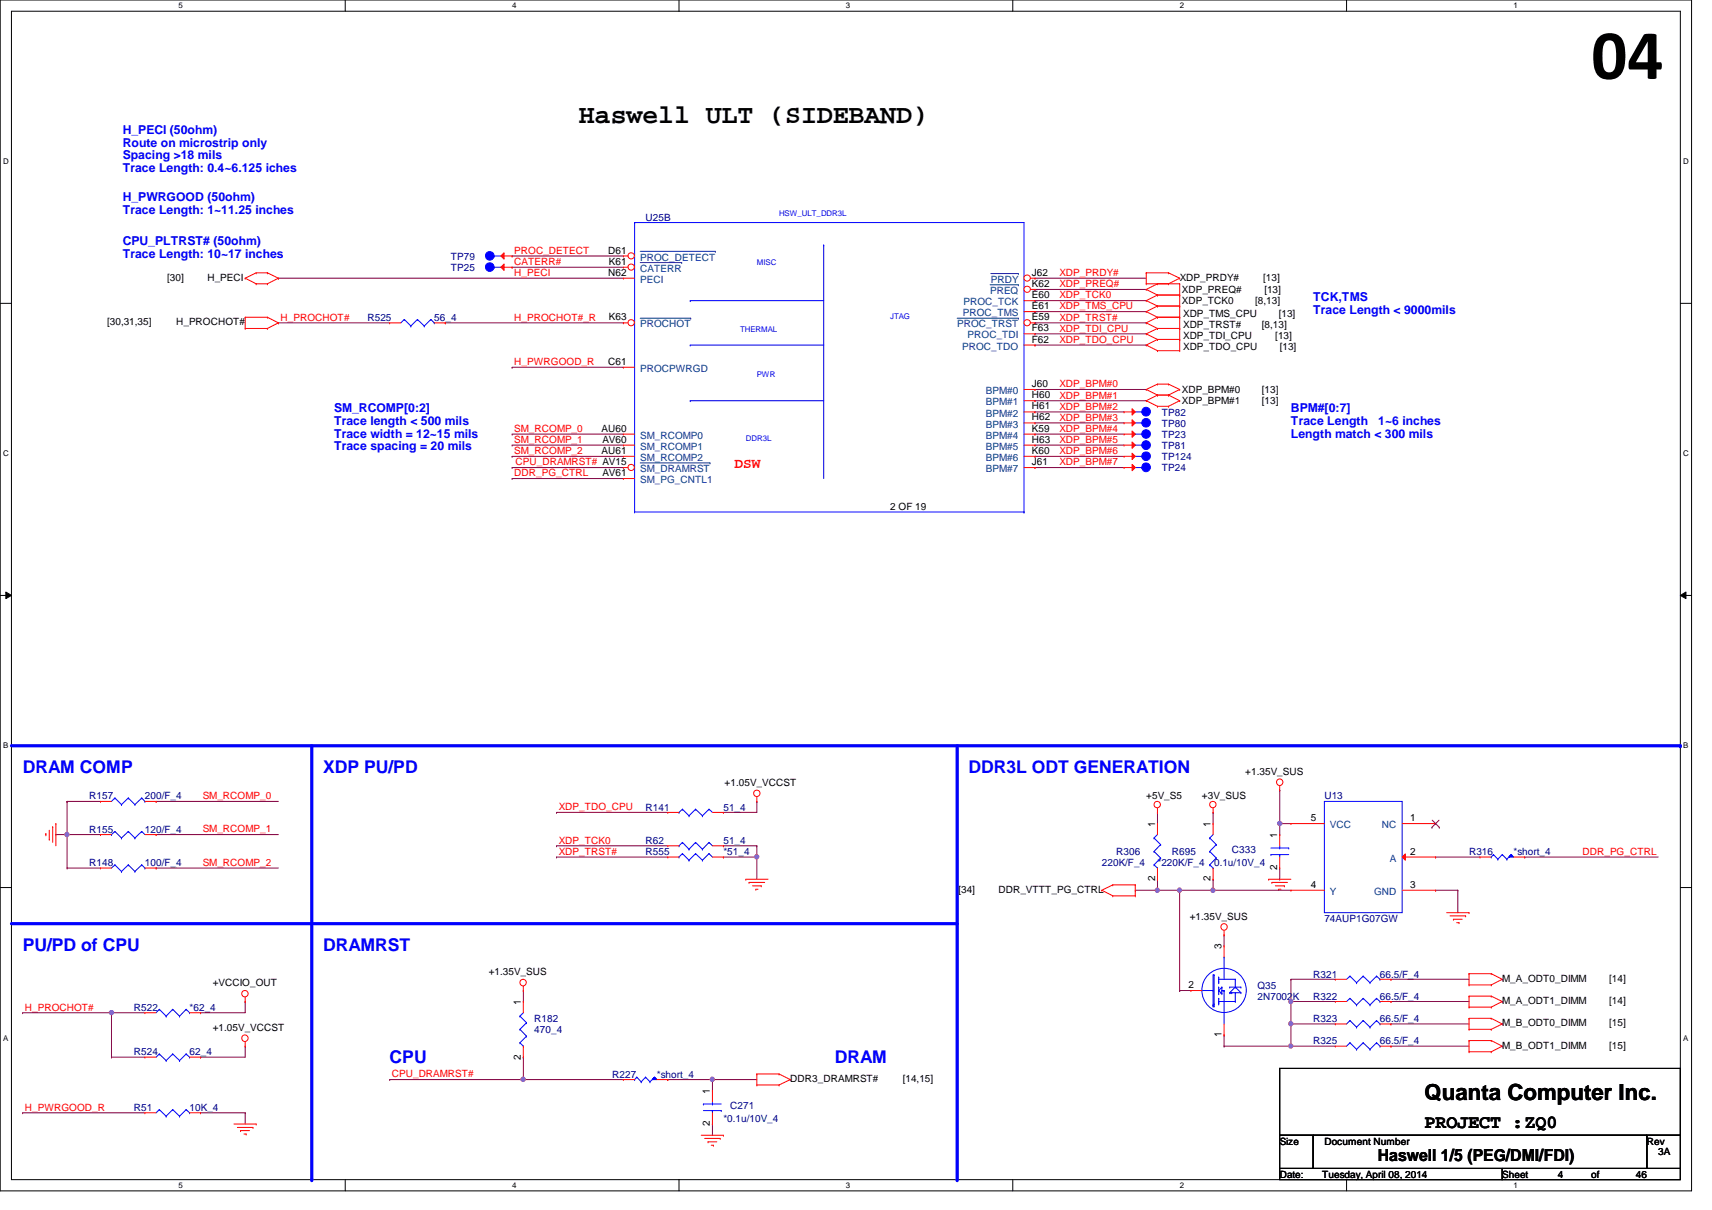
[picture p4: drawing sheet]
<svg xmlns="http://www.w3.org/2000/svg" width="297mm" height="210mm" viewBox="0 0 297 210" stroke-linecap="round" stroke-linejoin="round" font-family="sans-serif">
<path d="M0 0h293.5v206.6h-293.5zM2 1.9h289.5v202.7h-289.5z" fill="none" stroke="#000" stroke-width=".17"/>
<g fill="#fff">
<path d="M30.9 .2h.8v1.5h-.8z"/>
<path d="M30.9 204.9h.8v1.5h-.8z"/>
</g>
<path d="M59.9 0v1.9M59.9 204.6v2" fill="none" stroke="#000" stroke-width=".17"/>
<g fill="#fff">
<path d="M88.9 .2h.7v1.5h-.7z"/>
<path d="M88.9 204.9h.7v1.5h-.7z"/>
</g>
<path d="M117.8 0v1.9M117.8 204.6v2" fill="none" stroke="#000" stroke-width=".17"/>
<g fill="#fff">
<path d="M146.8 .2h.7v1.5h-.7z"/>
<path d="M146.8 204.9h.7v1.5h-.7z"/>
</g>
<path d="M175.7 0v1.9M175.7 204.6v2" fill="none" stroke="#000" stroke-width=".17"/>
<g fill="#fff">
<path d="M204.7 .2h.7v1.5h-.7z"/>
<path d="M204.7 204.9h.7v1.5h-.7z"/>
</g>
<path d="M233.6 0v1.9M233.6 204.6v2" fill="none" stroke="#000" stroke-width=".17"/>
<g fill="#fff">
<path d="M262.6 .2h.8v1.5h-.8z"/>
<path d="M262.6 204.9h.8v1.5h-.8z"/>
<path d="M.5 27.3h1v1.5h-1z"/>
<path d="M292.1 27.3h.9v1.5h-.9z"/>
<path d="M.5 77.9h1v1.6h-1z"/>
<path d="M292.1 77.9h.9v1.6h-.9z"/>
</g>
<path d="M0 52.6h2M291.5 52.6h2" fill="none" stroke="#000" stroke-width=".17"/>
<g fill="#fff">
<path d="M.5 128.6h.9v1.5h-.9z"/>
<path d="M292.1 128.6h.8v1.5h-.8z"/>
</g>
<path d="M0 103.3h2M1 102.7l1 .6-1 .5zM291.5 103.3l1-.6v1.1zM291.5 103.3h2" fill="none" stroke="#000" stroke-width=".17"/>
<path d="M1 102.7l1 .6-1 .5zM291.5 103.3l1-.6v1.1z" fill="#000"/>
<g fill="#fff">
<path d="M.5 179.3h.9v1.5h-.9z"/>
<path d="M292.1 179.3h.8v1.5h-.8z"/>
</g>
<path d="M0 154h2M291.5 154h2" fill="none" stroke="#000" stroke-width=".17"/>
<path d="M54.1 129.4v75.2" fill="none" stroke="#00f" stroke-width=".55"/>
<circle cx="54.1" cy="204.6" r=".28" fill="#00f"/>
<path d="M2 160.2h164.1" fill="none" stroke="#00f" stroke-width=".55"/>
<circle cx="166.1" cy="160.2" r=".28" fill="#00f"/>
<path d="M166.1 129.4v75.2" fill="none" stroke="#00f" stroke-width=".55"/>
<circle cx="166.1" cy="204.6" r=".28" fill="#00f"/>
<path d="M2 129.4h289.5" fill="none" stroke="#00f" stroke-width=".55"/>
<circle cx="291.5" cy="129.4" r=".28" fill="#00f"/>
<g fill="none" stroke="#800040" stroke-width=".17">
<path d="M222 137.1h.1M222 137.1v5.8M200.8 152.5h.1M200.8 152.5v1.9h3.9M204.7 154.4h.1M222 142.9h.1M222 142.9h2M249.1 154.4h.1M249.1 154.4h3.8M252.9 154.4h.1M252.9 154.4v3.9M19.3 175.7h.1"/>
<path d="M19.3 175.7h5.8M34.8 175.7h.1M42.5 173.7h.1M42.5 173.7v2h-7.7"/>
</g>
<circle cx="200.8" cy="154.4" r=".38" fill="#f0f"/>
<circle cx="200.8" cy="154.4" r=".38" fill="none" stroke="#f0f" stroke-width=".17"/>
<path d="M200.8 140.9h.1M200.8 140.9v2M222 152.5h.1M222 144.8h.1M222 142.9v1.9M222 150.6v1.9" fill="none" stroke="#800040" stroke-width=".17"/>
<circle cx="222" cy="142.8" r=".37" fill="#f0f"/>
<circle cx="222" cy="142.8" r=".37" fill="none" stroke="#f0f" stroke-width=".17"/>
<g fill="none" stroke="#800040" stroke-width=".17">
<path d="M11.6 139h.1M11.6 139h5.8M9.7 144.8h.1M9.7 144.8h7.7M11.6 144.8h.1M11.6 144.8v5.8M249.1 148.7h.1M249.1 148.7h7.7M264.5 148.7h.1M264.5 148.7h23.2M204.7 171.8h.1M204.7 171.8h1.9"/>
<path d="M212.4 162.2h.1M212.4 179.5h.1M212.4 162.2v1.9M212.4 179.5v2M224 177.6h.1M224 177.6h7.7M224 177.6v3.9M241.3 177.6h.1M241.3 177.6h13.6M241.3 181.5h.1M241.3 181.5h13.6"/>
</g>
<circle cx="11.6" cy="144.8" r=".38" fill="#f0f"/>
<circle cx="11.6" cy="144.8" r=".38" fill="none" stroke="#f0f" stroke-width=".17"/>
<g fill="none" stroke="#800040" stroke-width=".17">
<path d="M11.6 139h.1M11.6 139v5.8M27.1 139h.1M27.1 139h21.2M11.6 150.6h.1M11.6 150.6h5.8M27.1 150.6h.1M27.1 144.8h.1M27.1 150.6h21.2M27.1 144.8h21.2M19.3 175.7h.1M19.3 175.7v7.7"/>
<path d="M3.9 193h.1M3.9 193h21.2M19.3 183.4h.1M19.3 183.4h5.8M34.8 193h.1M34.8 193h7.7M42.5 193h.1M42.5 193v2"/>
</g>
<circle cx="19.4" cy="175.7" r=".37" fill="#f0f"/>
<circle cx="19.4" cy="175.7" r=".37" fill="none" stroke="#f0f" stroke-width=".17"/>
<g fill="none" stroke="#800040" stroke-width=".17">
<path d="M131.3 139h.1M131.3 139v1.9h-5.8M96.6 140.9h.1M96.6 140.9h19.3M125.5 140.9h.1M125.5 148.7h.1M125.5 148.7h5.8M131.3 148.7h.1M131.3 148.7v3.8M3.9 175.7h.1M3.9 175.7h15.4M90.8 171.8h.1"/>
<path d="M90.8 171.8v1.9M34.8 183.4h.1M42.5 181.5h.1M42.5 181.5v1.9h-7.7M90.8 183.4h.1M90.8 183.4v3.9M115.9 187.3h.1M115.9 187.3h7.7"/>
</g>
<circle cx="131.3" cy="148.6" r=".38" fill="#f0f"/>
<circle cx="131.3" cy="148.6" r=".38" fill="none" stroke="#f0f" stroke-width=".17"/>
<g fill="none" stroke="#800040" stroke-width=".17">
<path d="M48.3 48.3h.1M48.3 56h.1M48.3 48.3h59.9M48.3 56h19.3M77.3 56h.1M77.3 56h30.9M88.9 46.4h.1M88.9 44.4h.1M88.9 46.4h19.3M88.9 44.4h19.3M179.6 54.1h.1M179.6 52.2h.1"/>
<path d="M179.6 56h.1M179.6 57.9h.1M179.6 59.9h.1M179.6 50.2h.1M179.6 48.3h.1M179.6 48.3h19.3M179.6 54.1h19.3M179.6 52.2h19.3M179.6 56h19.3M179.6 57.9h19.3M179.6 59.9h19.3M179.6 50.2h19.3"/>
<path d="M88.9 63.7h.1M88.9 75.3h.1M88.9 79.2h.1M88.9 77.2h.1M88.9 63.7h19.3M88.9 75.3h19.3M88.9 77.2h19.3M88.9 79.2h19.3M179.6 67.6h.1M179.6 69.5h.1M179.6 71.5h.1M179.6 73.4h.1"/>
<path d="M179.6 75.3h.1M179.6 77.2h.1M179.6 79.2h.1M179.6 67.6h19.3M179.6 69.5h19.3M179.6 71.5h15.4M179.6 73.4h15.4M179.6 75.3h15.4M179.6 77.2h15.4M179.6 79.2h15.4M88.9 81.1h.1M88.9 83h.1"/>
<path d="M88.9 81.1h19.3M88.9 83h19.3M179.6 81.1h.1M179.6 81.1h15.4M96.6 148.7h.1M96.6 146.7h.1M96.6 148.7h19.3M96.6 146.7h19.3M125.5 146.7h.1M125.5 146.7h5.8M131.3 146.7h.1M131.3 146.7v2"/>
<path d="M123.6 187.3h.1M123.6 187.3v1.9"/>
</g>
<circle cx="123.6" cy="187.2" r=".38" fill="#f0f"/>
<circle cx="123.6" cy="187.2" r=".38" fill="none" stroke="#f0f" stroke-width=".17"/>
<path d="M67.6 187.3h.1M67.6 187.3h23.2M123.6 187.3h.1M123.6 195h.1M123.6 187.3h7.7M123.6 195v1.9" fill="none" stroke="#800040" stroke-width=".17"/>
<circle cx="90.8" cy="187.2" r=".38" fill="#f0f"/>
<circle cx="90.8" cy="187.2" r=".38" fill="none" stroke="#f0f" stroke-width=".17"/>
<path d="M197 154.4h.1M197 154.4h3.8M90.8 187.3h.1M90.8 187.3h17.4M212.4 181.5h.1M212.4 181.5h19.3M224 181.5h.1" fill="none" stroke="#800040" stroke-width=".17"/>
<circle cx="224" cy="181.5" r=".37" fill="#f0f"/>
<circle cx="224" cy="181.5" r=".37" fill="none" stroke="#f0f" stroke-width=".17"/>
<path d="M224 169.9h.1M224 173.7h.1M224 177.6h.1M224 169.9h7.7M224 173.7h7.7M224 169.9v7.7M241.3 169.9h.1M241.3 173.7h.1M241.3 169.9h13.6M241.3 173.7h13.6" fill="none" stroke="#800040" stroke-width=".17"/>
<circle cx="223.9" cy="173.7" r=".38" fill="#f0f"/>
<circle cx="223.9" cy="173.7" r=".38" fill="none" stroke="#f0f" stroke-width=".17"/>
<circle cx="223.9" cy="177.6" r=".38" fill="#f0f"/>
<circle cx="223.9" cy="177.6" r=".38" fill="none" stroke="#f0f" stroke-width=".17"/>
<path d="M204.7 154.4h.1M204.7 154.4h19.3M210.5 140.9h.1M210.5 154.4h.1M210.5 140.9v2" fill="none" stroke="#800040" stroke-width=".17"/>
<circle cx="210.4" cy="154.4" r=".38" fill="#f0f"/>
<circle cx="210.4" cy="154.4" r=".38" fill="none" stroke="#f0f" stroke-width=".17"/>
<path d="M204.7 154.4v17.4M204.7 171.8h.1" fill="none" stroke="#800040" stroke-width=".17"/>
<circle cx="204.6" cy="154.4" r=".38" fill="#f0f"/>
<circle cx="204.6" cy="154.4" r=".38" fill="none" stroke="#f0f" stroke-width=".17"/>
<path d="M210.5 152.5h.1M210.5 152.5v1.9" fill="none" stroke="#800040" stroke-width=".17"/>
<g fill="none" stroke="#f00" stroke-width=".17">
<path d="M42.5 57h.1M42.5 55h.1M42.5 48.3h.1M42.5 55h3.9M42.5 57h3.9M42.5 55v2M42.5 48.3l1.9 .9M44.4 47.3h.1M44.4 49.2h.1M44.4 47.3l-1.9 1M44.4 47.3h2M44.4 49.2h2"/>
<path d="M46.4 55h.1M46.4 57h.1M46.4 47.3h.1M46.4 49.2h.1M46.4 55l1.9 1M46.4 47.3l1.9 1M48.3 56h.1M48.3 48.3h.1M48.3 56l-1.9 1M48.3 48.3l-1.9 .9M198.9 49.2h.1M198.9 47.3h.1"/>
<path d="M198.9 52.2h.1M198.9 50.2h.1M198.9 54.1h.1M198.9 56h.1M198.9 57.9h.1M198.9 59.9h.1M198.9 47.3h3.8M198.9 49.2h5.8M198.9 47.3v1.9M198.9 52.2l1.9 .9M198.9 50.2l1.9 1M198.9 54.1l1.9 .9"/>
<path d="M198.9 56l1.9 1M198.9 57.9l1.9 1M198.9 59.9l1.9 .9M200.8 51.2h.1M200.8 53.1h.1M200.8 49.2h.1M200.8 55h.1M200.8 57h.1M200.8 58.9h.1M200.8 55h3.9M200.8 57h3.9M200.8 51.2l-1.9 1"/>
<path d="M200.8 51.2h3.9M200.8 53.1h3.9M200.8 49.2l-1.9 1M200.8 53.1l-1.9 1M200.8 55l-1.9 1M200.8 57l-1.9 .9M200.8 58.9h3.9M200.8 58.9l-1.9 1M202.7 47.3h.1M202.7 49.2h.1M202.7 47.3l2 1M204.7 48.3h.1"/>
<path d="M204.7 51.2h.1M204.7 53.1h.1M204.7 49.2h.1M204.7 55h.1M204.7 57h.1M204.7 58.9h.1M204.7 48.3l-2 .9M204.7 49.2v11.6M198.9 67.6h.1M198.9 69.5h.1M198.9 67.6l1.9 .9M198.9 69.5l1.9 1"/>
<path d="M200.8 66.6h.1M200.8 68.5h.1M200.8 70.5h.1M200.8 60.8h.1M200.8 66.6l-1.9 1M200.8 66.6h1.9M200.8 68.5h1.9M200.8 68.5l-1.9 1M200.8 70.5h1.9M200.8 60.8h3.9M202.7 66.6h.1M202.7 68.5h.1"/>
<path d="M202.7 70.5h.1M202.7 66.6l2 1M202.7 68.5l2 1M204.7 67.6h.1M204.7 69.5h.1M204.7 60.8h.1M204.7 67.6l-2 .9M204.7 69.5l-2 1M131.3 139h.1M131.3 138.2v.8M222 137.1h.1M222 136.3v.8"/>
<path d="M8 144.6h.1M8 144.6v.4M8.5 145.6h.1M8.5 144v1.6M9.1 143.4h.1M9.1 143.4v2.7M9.7 142.9h.1M9.7 142.9v3.8M129.4 152.5h.1M129.4 152.5h3.9M130 153.1h.1M130 153.1h2.7"/>
<path d="M130.6 153.7h1.5M131.1 154.3h.1M131.1 154.3h.4M132.1 153.7h.1M191.2 154.4h.1M191.2 154.4l1.9 1M193.1 153.5h.1M193.1 155.4h.1M193.1 153.5l-1.9 .9M193.1 153.5h3.9M193.1 155.4h3.9M197 153.5h.1"/>
<path d="M197 155.4h.1M197 153.5v1.9M200.8 140.9h.1M200.8 140.2v.7M210.5 140.9h.1M210.5 140.2v.7M220.1 152.5h.1M220.1 152.5h3.9M220.7 153.1h.1M220.7 153.1h2.7M221.3 153.7h1.5M221.9 154.3h.1"/>
<path d="M221.9 154.3h.3M222.8 153.7h.1M251 158.3h3.9M251.6 158.9h2.7M252.2 159.5h.1M252.2 159.5h1.5M254.3 158.9h.1M254.9 158.3h.1M42.5 173.7h.1M42.5 173v.7M90.8 171.8h.1M90.8 171.1v.7"/>
<path d="M212.4 162.2h.1M212.4 161.4v.8M252.7 160.1h.4M253.1 160.1h.1M254.9 178.6h.1M254.9 176.7h.1M254.9 170.9h.1M254.9 168.9h.1M254.9 174.7h.1M254.9 172.8h.1M254.9 176.7h3.8M254.9 178.6h3.8"/>
<path d="M254.9 168.9v2M254.9 172.8v1.9M254.9 176.7v1.9M254.9 168.9h3.8M254.9 170.9h3.8M254.9 172.8h3.8M254.9 174.7h3.8M258.7 176.7h.1M258.7 178.6h.1M258.7 168.9h.1M258.7 170.9h.1M258.7 172.8h.1"/>
<path d="M258.7 174.7h.1M258.7 176.7l1.9 .9M258.7 168.9l1.9 1M258.7 172.8l1.9 .9M260.6 177.6h.1M260.6 169.9h.1M260.6 173.7h.1M260.6 177.6l-1.9 1M260.6 169.9l-1.9 1M260.6 173.7l-1.9 1M40.6 195h3.8M41.2 195.6h2.7"/>
<path d="M41.7 196.1h.1M41.7 196.1h1.6M42.3 196.7h.4M42.5 181.5h.1M42.5 180.7v.8M42.7 196.7h.1M43.9 195.6h.1M44.4 195h.1M121.7 196.9h3.8M122.3 197.5h2.7M122.8 198.1h.1M122.8 198.1h1.6"/>
<path d="M123.4 198.7h.4M123.8 198.7h.1M125 197.5h.1M125.5 196.9h.1M131.3 188.2h.1M131.3 186.3h.1M131.3 186.3h3.9M131.3 188.2h3.9M131.3 186.3v1.9M135.2 186.3h.1M135.2 188.2h.1M135.2 186.3l1.9 1"/>
<path d="M137.1 187.3h.1M137.1 187.3l-1.9 .9M231.7 181.5h.1M231.7 181.5h1.9M239.4 181.5h1.9M241.3 181.5h.1M254.9 182.5h.1M254.9 180.5h.1M254.9 180.5v2M254.9 180.5h3.8M254.9 182.5h3.8M258.7 180.5h.1"/>
<path d="M258.7 182.5h.1M258.7 180.5l1.9 1M260.6 181.5h.1M260.6 181.5l-1.9 1"/>
<circle cx="131.3" cy="137.6" r=".56"/>
<circle cx="200.8" cy="139.6" r=".56"/>
<circle cx="210.4" cy="139.6" r=".56"/>
<circle cx="222" cy="135.7" r=".56"/>
<circle cx="42.5" cy="172.4" r=".56"/>
<circle cx="90.7" cy="170.4" r=".56"/>
<circle cx="212.4" cy="160.8" r=".56"/>
<circle cx="42.5" cy="180.1" r=".56"/>
</g>
<path d="M222 185.3h69.5v11.6h-69.5zM222 196.9h5.8v5.8h-5.8zM227.8 196.9h57.9v5.8h-57.9zM285.7 196.9h5.8v5.8h-5.8zM222 202.7h38.6v1.9h-38.6zM260.6 202.7h30.9v1.9h-30.9z" fill="none" stroke="#000" stroke-width=".17"/>
<path d="M234.2 180.9h.1M234.2 180.9l-.6 .6M234.2 180.9l1.2 1.1M235.4 182h.1M236.5 180.9h.1M236.5 180.9l-1.1 1.1M236.5 180.9l1.2 1.1M237.7 182h.1M238.8 180.9h.1M238.8 180.9l-1.1 1.1M238.8 180.9l.6 .6M239.4 181.5h.1" fill="none" stroke="#00f" stroke-width=".17"/>
<circle cx="198.8" cy="77.2" r=".75" fill="#00f"/>
<g fill="none" stroke="#00f" stroke-width=".17">
<path d="M197 77.2h1.1M198.1 77.2h.1"/>
<circle cx="198.8" cy="77.2" r=".75"/>
</g>
<path d="M196.4 76.7l.6 .5-.6 .6z" fill="#f00"/>
<g fill="none" stroke="#f00" stroke-width=".17">
<path d="M195 77.2h.1M195 77.2h2M196.4 76.7l.6 .5-.6 .6zM90.8 173.7h.1M90.8 173.7v2M206.6 171.8h.1M206.6 171.8h1.9M212.4 164.1h.1M212.4 179.5h.1M212.4 164.1v1.9M212.4 177.6v1.9M231.7 177.6h.1"/>
<path d="M231.7 177.6h1.9M239.4 177.6h1.9M241.3 177.6h.1M90.8 183.4h.1M90.8 181.5v1.9"/>
</g>
<g fill="none" stroke="#00f" stroke-width=".17">
<path d="M90.2 176.3h.1M90.2 178.6h.1M90.2 176.3l1.2 1.1M90.2 178.6l1.2 1.1M90.8 175.7l-.6 .6M91.4 177.4h.1M91.4 179.7h.1M91.4 177.4l-1.2 1.2M91.4 179.7l-1.2 1.2M208.5 171.8h2M210.5 174.3h.1M210.5 171.8h.1"/>
<path d="M210.5 174.5h.1M210.6 169.1h.1M210.6 174.2h.1M210.6 174.5h.1M210.6 169.1h-.1v5.4M210.6 169.1v5.4M211.5 169.9h.1M211.5 171.8h.1M211.5 171.2h.1M211.5 172.4h.1M211.5 173.2h.1M211.5 173.9h.1"/>
<path d="M211.5 169.5h.1M211.5 170.3h.1M211.5 170.5h.1M211.5 173.7h.1M211.5 174.2h.1M211.5 169.9h2.8M211.5 171.8l.5 .6M211.5 169.5v1M211.5 171.2v1.2M211.5 173.2v1M211.5 173.7h2.8M211.8 172.2h.1"/>
<path d="M212 172.4h.1M212 171.2h.1M212 171.8h.1M212 171.8h.4M212 171.2l-.5 .6M212 171.2v1.2M212.4 171.8h.1M212.4 166h.1M212.4 166v3.9M212.4 171.8v5.8M213.4 172.2h.1M213.4 171.2h.1"/>
<path d="M213.4 172.2h1.9M213.4 171.2h1.9M213.6 172.2h.1M213.7 172.2h.1M214.3 172.2h.1M214.3 169.9h.1M214.3 171.2h.1M214.3 173.7h.1M214.3 169.9v1.3M214.3 172.2v1.5M214.3 171.2l1 1M214.3 171.2l-.9 1"/>
<path d="M215.3 172.2h.1M215.3 171.2h.1M234.2 177h.1M234.2 177l-.6 .6M234.2 177l1.2 1.2M235.4 178.2h.1M236.5 177h.1M236.5 177l-1.1 1.2M236.5 177l1.2 1.2M237.7 178.2h.1M238.8 177h.1M238.8 177l-1.1 1.2"/>
<path d="M238.8 177l.6 .6M239.4 177.6h.1M90.2 180.9h.1M90.2 180.9l.6 .6M90.8 181.5h.1"/>
<circle cx="212.4" cy="171.8" r="3.8"/>
</g>
<circle cx="198.9" cy="75.3" r=".75" fill="#00f"/>
<g fill="none" stroke="#00f" stroke-width=".17">
<path d="M197 75.3h1.1M198.1 75.3h.1"/>
<circle cx="198.9" cy="75.3" r=".75"/>
</g>
<path d="M196.4 74.8l.6 .5-.6 .6z" fill="#f00"/>
<path d="M195 75.3h.1M195 75.3h2M196.4 74.8l.6 .5-.6 .6z" fill="none" stroke="#f00" stroke-width=".17"/>
<circle cx="198.8" cy="71.4" r=".75" fill="#00f"/>
<g fill="none" stroke="#00f" stroke-width=".17">
<path d="M197 71.5h1.1M198.1 71.5h.1"/>
<circle cx="198.8" cy="71.4" r=".75"/>
</g>
<path d="M196.4 70.9l.6 .6-.6 .5z" fill="#f00"/>
<g fill="none" stroke="#f00" stroke-width=".17">
<path d="M195 71.5h.1M195 71.5h2M196.4 70.9l.6 .6-.6 .5zM200.8 142.9h.1M200.8 152.5h.1M200.8 142.9v1.9M200.8 150.6v1.9M210.5 142.9h.1M210.5 152.5h.1M210.5 142.9v1.9M210.5 150.6v1.9M25.1 175.7h.1"/>
<path d="M25.1 175.7h2M32.9 175.7h1.9M34.8 175.7h.1"/>
</g>
<g fill="none" stroke="#00f" stroke-width=".17">
<path d="M200.2 145.4h.1M200.2 147.7h.1M200.2 150h.1M200.2 145.4l1.2 1.1M200.2 147.7l1.2 1.1M200.2 150l.6 .6M200.8 150.6h.1M200.8 144.8l-.6 .6M201.4 146.5h.1M201.4 148.8h.1M201.4 146.5l-1.2 1.2M201.4 148.8l-1.2 1.2"/>
<path d="M209.9 145.4h.1M209.9 147.7h.1M209.9 150h.1M209.9 145.4l1.1 1.1M209.9 147.7l1.1 1.1M209.9 150l.6 .6M210.5 150.6h.1M210.5 144.8l-.6 .6M211 146.5h.1M211 148.8h.1M211 146.5l-1.1 1.2M211 148.8l-1.1 1.2"/>
<path d="M27.6 175.1h.1M27.6 175.1l-.5 .6M27.6 175.1l1.2 1.2M28.8 176.3h.1M30 175.1h.1M30 175.1l-1.2 1.2M30 175.1l1.2 1.2M31.2 176.3h.1M32.3 175.1h.1M32.3 175.1l-1.1 1.2M32.3 175.1l.6 .6M32.9 175.7h.1"/>
</g>
<circle cx="198.8" cy="81.1" r=".75" fill="#00f"/>
<g fill="none" stroke="#00f" stroke-width=".17">
<path d="M197 81.1h1.1M198.1 81.1h.1"/>
<circle cx="198.8" cy="81.1" r=".75"/>
</g>
<path d="M196.4 80.6l.6 .5-.6 .6z" fill="#f00"/>
<path d="M195 81.1h.1M195 81.1h2M196.4 80.6l.6 .5-.6 .6zM115.9 140.9h.1M115.9 140.9h1.9M123.6 140.9h1.9M125.5 140.9h.1" fill="none" stroke="#f00" stroke-width=".17"/>
<g fill="none" stroke="#00f" stroke-width=".17">
<path d="M117.8 140.9h.1M118.4 140.4h.1M118.4 140.4l1.1 1.1M118.4 140.4l-.6 .5M119.5 141.5h.1M120.7 140.4h.1M120.7 140.4l1.2 1.1M120.7 140.4l-1.2 1.1M121.9 141.5h.1M123 140.4h.1M123 140.4l.6 .5M123 140.4l-1.1 1.1"/>
<path d="M258.7 148.7h.1M259.1 148.3h.1M259.1 148.3l.8 .8M259.1 148.3l-.4 .4M259.9 149.1h.1M260.6 148.3h.1M260.6 148.3l.8 .8M260.6 148.3l-.7 .8M261.4 149.1h.1M262.2 148.3h.1M262.2 148.3l.4 .4M262.2 148.3l-.8 .8"/>
</g>
<path d="M262.2 148.3l.4 .4h-.8z" fill-rule="evenodd" fill="#00f"/>
<g fill="none" stroke="#00f" stroke-width=".17">
<path d="M117.8 146.7h.1M118.4 146.1h.1M118.4 146.1l1.1 1.2M118.4 146.1l-.6 .6M119.5 147.3h.1M120.7 146.1h.1M120.7 146.1l1.2 1.2M120.7 146.1l-1.2 1.2M121.9 147.3h.1M123 146.1h.1M123 146.1l.6 .6M123 146.1l-1.1 1.2"/>
<path d="M220.5 148.3h.1M220.5 148.3h3.1M220.5 147.1h3.1M222 147.1h.1M222 148.3h.1M222 146.7v.4M222 148.3v.4M223.6 147.1h.1M262.2 148.3l.4 .4h-.8z"/>
</g>
<path d="M115.9 146.7h.1M115.9 146.7h1.9M123.6 146.7h1.9M125.5 146.7h.1M222 144.8h.1M222 150.6h.1M222 144.8v1.9M222 148.7v1.9M256.8 148.7h.1M256.8 148.7h1.9M262.6 148.7h1.9M264.5 148.7h.1" fill="none" stroke="#f00" stroke-width=".17"/>
<circle cx="85" cy="46.3" r=".75" fill="#00f"/>
<g fill="none" stroke="#00f" stroke-width=".17">
<path d="M85.8 46.4h.1M85.8 46.4h1.1"/>
<circle cx="85" cy="46.3" r=".75"/>
</g>
<path d="M86.9 46.4l.6-.6v1.1z" fill="#f00"/>
<g fill="none" stroke="#f00" stroke-width=".17">
<path d="M67.6 56h.1M67.6 56h2M75.3 56h2M77.3 56h.1M86.9 46.4l.6-.6v1.1zM86.9 46.4h2M88.9 46.4h.1M17.4 150.6h.1M17.4 144.8h.1M17.4 150.6h1.9M17.4 144.8h1.9M25.1 150.6h2"/>
<path d="M25.1 144.8h2M27.1 150.6h.1M27.1 144.8h.1M115.9 148.7h.1M115.9 148.7h1.9M123.6 148.7h1.9M125.5 148.7h.1M25.1 193h.1M25.1 193h2M32.9 193h1.9M34.8 193h.1"/>
</g>
<g fill="none" stroke="#00f" stroke-width=".17">
<path d="M70.1 55.4h.1M70.1 55.4l-.5 .6M70.1 55.4l1.2 1.2M71.3 56.6h.1M72.4 55.4h.1M72.4 55.4l-1.1 1.2M72.4 55.4l1.2 1.2M73.6 56.6h.1M74.8 55.4h.1M74.8 55.4l-1.2 1.2M74.8 55.4l.5 .6M75.3 56h.1"/>
<path d="M19.3 144.8h.1M19.9 150h.1M19.9 144.2h.1M19.9 150l-.6 .6M19.9 150l1.2 1.2M19.9 144.2l1.2 1.2M19.9 144.2l-.6 .6M21.1 151.2h.1M21.1 145.4h.1M22.3 150h.1M22.3 144.2h.1M22.3 150l-1.2 1.2"/>
<path d="M22.3 150l1.1 1.2M22.3 144.2l1.1 1.2M22.3 144.2l-1.2 1.2M23.4 151.2h.1M23.4 145.4h.1M24.6 150h.1M24.6 144.2h.1M24.6 150l-1.2 1.2M24.6 150l.5 .6M24.6 144.2l.5 .6M24.6 144.2l-1.2 1.2M25.1 150.6h.1"/>
<path d="M117.8 148.7h.1M118.4 148.1h.1M118.4 148.1l1.1 1.1M118.4 148.1l-.6 .6M119.5 149.2h.1M120.7 148.1h.1M120.7 148.1l1.2 1.1M120.7 148.1l-1.2 1.1M121.9 149.2h.1M123 148.1h.1M123 148.1l.6 .6M123 148.1l-1.1 1.1"/>
<path d="M27.6 192.5h.1M27.6 192.5l-.5 .5M27.6 192.5l1.2 1.1M28.8 193.6h.1M30 192.5h.1M30 192.5l-1.2 1.1M30 192.5l1.2 1.1M31.2 193.6h.1M32.3 192.5h.1M32.3 192.5l-1.1 1.1M32.3 192.5l.6 .5M32.9 193h.1"/>
</g>
<circle cx="85" cy="44.4" r=".75" fill="#00f"/>
<g fill="none" stroke="#00f" stroke-width=".17">
<path d="M85.8 44.4h.1M85.8 44.4h1.1"/>
<circle cx="85" cy="44.4" r=".75"/>
</g>
<path d="M86.9 44.4l.6-.5v1.1z" fill="#f00"/>
<g fill="none" stroke="#f00" stroke-width=".17">
<path d="M86.9 44.4l.6-.5v1.1zM86.9 44.4h2M88.9 44.4h.1M108.2 48.3h.1M108.2 48.3h1.9M177.7 59.9h1.9M177.7 57.9h1.9M177.7 54.1h1.9M179.6 59.9h.1M179.6 57.9h.1M179.6 54.1h.1M108.2 75.3h.1"/>
<path d="M108.2 75.3h1.9M177.7 75.3h1.9M177.7 77.2h1.9M177.7 79.2h1.9M177.7 73.4h1.9M177.7 69.5h1.9M177.7 71.5h1.9M177.7 67.6h1.9M179.6 75.3h.1M179.6 77.2h.1M179.6 79.2h.1M179.6 73.4h.1"/>
<path d="M179.6 69.5h.1M179.6 71.5h.1M179.6 67.6h.1M177.7 81.1h1.9M179.6 81.1h.1M17.4 139h.1M17.4 139h1.9M25.1 139h2M27.1 139h.1M231.7 173.7h.1M231.7 173.7h1.9M239.4 173.7h1.9"/>
<path d="M241.3 173.7h.1M123.6 189.2h.1M123.6 195h.1M123.6 189.2v1.9M123.6 193v2"/>
</g>
<g fill="none" stroke="#00f" stroke-width=".17">
<path d="M110.1 38.6h.1M110.1 38.6h67.6v50.2M110.1 38.6v50.2M119.8 52.2h.1M119.8 59.9h.1M119.8 52.2h23.1M119.8 59.9h23.1M142.9 42.5h.1M142.9 42.5v40.5M119.8 69.5h.1M119.8 69.5h23.1M110.1 88.8h.1"/>
<path d="M110.1 88.8h67.6M177.7 88.8h.1M19.9 138.4h.1M19.9 138.4l-.6 .6M19.9 138.4l1.2 1.2M21.1 139.6h.1M22.3 138.4h.1M22.3 138.4l-1.2 1.2M22.3 138.4l1.1 1.2M23.4 139.6h.1M24.6 138.4h.1M24.6 138.4l-1.2 1.2"/>
<path d="M24.6 138.4l.5 .6M25.1 139h.1M234.2 173.2h.1M234.2 173.2l-.6 .5M234.2 173.2l1.2 1.1M235.4 174.3h.1M236.5 173.2h.1M236.5 173.2l-1.1 1.1M236.5 173.2l1.2 1.1M237.7 174.3h.1M238.8 173.2h.1M238.8 173.2l-1.1 1.1"/>
<path d="M238.8 173.2l.6 .5M239.4 173.7h.1M122 191.5h.1M122 192.7h3.1M122 191.5h3.1M123.6 191.5h.1M123.6 192.7h.1M123.6 191.1v.4M123.6 192.7v.3M125.1 192.7h.1"/>
</g>
<circle cx="109.5" cy="46.3" r=".55" fill="#fff"/>
<g fill="none" stroke="#f00" stroke-width=".17">
<path d="M108.2 46.4h.1M108.2 46.4h.8M108.2 63.7h.1M108.2 63.7h1.9"/>
<circle cx="109.5" cy="46.3" r=".55"/>
</g>
<path d="M111.1 45.6h7.2M118.3 45.6h.1" fill="none" stroke="#004080" stroke-width=".17"/>
<circle cx="109.5" cy="56" r=".55" fill="#fff"/>
<g fill="none" stroke="#f00" stroke-width=".17">
<path d="M108.2 56h.1M108.2 56h.8"/>
<circle cx="109.5" cy="56" r=".55"/>
</g>
<path d="M111.1 55.2h8.7M119.8 55.2h.1" fill="none" stroke="#004080" stroke-width=".17"/>
<circle cx="178.2" cy="56" r=".55" fill="#fff"/>
<g fill="none" stroke="#f00" stroke-width=".17">
<path d="M177.7 52.2h1.9M178.8 56h.8M179.6 56h.1M179.6 52.2h.1"/>
<circle cx="178.2" cy="56" r=".55"/>
</g>
<path d="M166.1 55.2h10.6M176.7 55.2h.1" fill="none" stroke="#004080" stroke-width=".17"/>
<circle cx="178.2" cy="48.2" r=".55" fill="#fff"/>
<g fill="none" stroke="#f00" stroke-width=".17">
<path d="M178.8 48.3h.8M179.6 48.3h.1"/>
<circle cx="178.2" cy="48.2" r=".55"/>
</g>
<path d="M171.9 47.5h4.8M176.7 47.5h.1" fill="none" stroke="#004080" stroke-width=".17"/>
<circle cx="178.2" cy="50.2" r=".55" fill="#fff"/>
<g fill="none" stroke="#f00" stroke-width=".17">
<path d="M178.8 50.2h.8M179.6 50.2h.1M108.2 83h.1M108.2 83h1.9"/>
<circle cx="178.2" cy="50.2" r=".55"/>
</g>
<path d="M171.8 49.4h4.9M176.7 49.4h.1" fill="none" stroke="#004080" stroke-width=".17"/>
<circle cx="109.5" cy="81.1" r=".55" fill="#fff"/>
<g fill="none" stroke="#f00" stroke-width=".17">
<path d="M108.2 79.2h.1M108.2 77.2h.1M108.2 79.2h1.9M108.2 77.2h1.9M108.2 81.1h.1M108.2 81.1h.8"/>
<circle cx="109.5" cy="81.1" r=".55"/>
</g>
<path d="M111.1 80.3h12.1M123.2 80.3h.1" fill="none" stroke="#004080" stroke-width=".17"/>
<circle cx="109.5" cy="44.4" r=".55" fill="#fff"/>
<g fill="none" stroke="#f00" stroke-width=".17">
<path d="M108.2 44.4h.1M108.2 44.4h.8"/>
<circle cx="109.5" cy="44.4" r=".55"/>
</g>
<path d="M111.1 43.6h13M124.1 43.6h.1" fill="none" stroke="#004080" stroke-width=".17"/>
<path d="M110.1 187.3h.1M110.5 186.9h.1M110.5 186.9l.7 .8M110.5 186.9l-.4 .4M111.2 187.7h.1M112 186.9h.1M112 186.9l.8 .8M112 186.9l-.8 .8M112.8 187.7h.1M113.6 186.9h.1M113.6 186.9l.4 .4M113.6 186.9l-.8 .8" fill="none" stroke="#00f" stroke-width=".17"/>
<path d="M113.6 186.9l.4 .4h-.8z" fill-rule="evenodd" fill="#00f"/>
<g fill="none" stroke="#00f" stroke-width=".17">
<path d="M234.2 169.3h.1M234.2 169.3l-.6 .6M234.2 169.3l1.2 1.2M235.4 170.5h.1M236.5 169.3h.1M236.5 169.3l-1.1 1.2M236.5 169.3l1.2 1.2M237.7 170.5h.1M238.8 169.3h.1M238.8 169.3l-1.1 1.2M238.8 169.3l.6 .6M239.4 169.9h.1"/>
<path d="M113.6 186.9l.4 .4h-.8z"/>
</g>
<path d="M231.7 169.9h.1M231.7 169.9h1.9M239.4 169.9h1.9M241.3 169.9h.1M108.2 187.3h.1M108.2 187.3h1.9M114 187.3h1.9M115.9 187.3h.1" fill="none" stroke="#f00" stroke-width=".17"/>
<circle cx="198.9" cy="79.1" r=".75" fill="#00f"/>
<g fill="none" stroke="#00f" stroke-width=".17">
<path d="M197 79.2h1.1M198.1 79.2h.1"/>
<circle cx="198.9" cy="79.1" r=".75"/>
</g>
<path d="M196.4 78.6l.6 .6-.6 .5z" fill="#f00"/>
<path d="M195 79.2h.1M195 79.2h2M196.4 78.6l.6 .6-.6 .5zM224 142.9h.1M224 142.9h5.8M243.3 142.9h5.8M249.1 142.9h.1" fill="none" stroke="#f00" stroke-width=".17"/>
<path d="M229.8 139h13.5v19.3h-13.5z" fill="none" stroke="#00f" stroke-width=".17"/>
<path d="M248.5 143.5h.1M248.5 142.3l1.2 1.2M249.7 142.3l-1.2 1.2M249.7 143.5h.1" fill="none" stroke="#804000" stroke-width=".17"/>
<path d="M243.3 148.7l.5-.6v1.1z" fill="#f00"/>
<path d="M224 154.4h.1M224 154.4h5.8M243.3 148.7l.5-.6v1.1zM243.3 148.7h5.8M243.3 154.4h5.8M249.1 148.7h.1M249.1 154.4h.1M25.1 183.4h.1M25.1 183.4h2M32.9 183.4h1.9M34.8 183.4h.1" fill="none" stroke="#f00" stroke-width=".17"/>
<path d="M27.6 182.8h.1M27.6 182.8l-.5 .6M27.6 182.8l1.2 1.2M28.8 184h.1M30 182.8h.1M30 182.8l-1.2 1.2M30 182.8l1.2 1.2M31.2 184h.1M32.3 182.8h.1M32.3 182.8l-1.1 1.2M32.3 182.8l.6 .6M32.9 183.4h.1" fill="none" stroke="#00f" stroke-width=".17"/>
<circle cx="198.9" cy="73.3" r=".75" fill="#00f"/>
<g fill="none" stroke="#00f" stroke-width=".17">
<path d="M197 73.4h1.1M198.1 73.4h.1"/>
<circle cx="198.9" cy="73.3" r=".75"/>
</g>
<path d="M196.4 72.8l.6 .6-.6 .5z" fill="#f00"/>
<path d="M195 73.4h.1M195 73.4h2M196.4 72.8l.6 .6-.6 .5z" fill="none" stroke="#f00" stroke-width=".17"/>
<circle cx="200.8" cy="154.4" r=".38" fill="#f0f"/>
<circle cx="200.8" cy="154.4" r=".38" fill="none" stroke="#f0f" stroke-width=".17"/>
<circle cx="222" cy="142.8" r=".37" fill="#f0f"/>
<circle cx="222" cy="142.8" r=".37" fill="none" stroke="#f0f" stroke-width=".17"/>
<circle cx="11.6" cy="144.8" r=".38" fill="#f0f"/>
<circle cx="11.6" cy="144.8" r=".38" fill="none" stroke="#f0f" stroke-width=".17"/>
<circle cx="19.4" cy="175.7" r=".37" fill="#f0f"/>
<circle cx="19.4" cy="175.7" r=".37" fill="none" stroke="#f0f" stroke-width=".17"/>
<circle cx="131.3" cy="148.6" r=".38" fill="#f0f"/>
<circle cx="131.3" cy="148.6" r=".38" fill="none" stroke="#f0f" stroke-width=".17"/>
<circle cx="123.6" cy="187.2" r=".38" fill="#f0f"/>
<circle cx="123.6" cy="187.2" r=".38" fill="none" stroke="#f0f" stroke-width=".17"/>
<circle cx="90.8" cy="187.2" r=".38" fill="#f0f"/>
<circle cx="90.8" cy="187.2" r=".38" fill="none" stroke="#f0f" stroke-width=".17"/>
<circle cx="224" cy="181.5" r=".37" fill="#f0f"/>
<circle cx="224" cy="181.5" r=".37" fill="none" stroke="#f0f" stroke-width=".17"/>
<circle cx="223.9" cy="173.7" r=".38" fill="#f0f"/>
<circle cx="223.9" cy="173.7" r=".38" fill="none" stroke="#f0f" stroke-width=".17"/>
<circle cx="223.9" cy="177.6" r=".38" fill="#f0f"/>
<circle cx="223.9" cy="177.6" r=".38" fill="none" stroke="#f0f" stroke-width=".17"/>
<circle cx="210.4" cy="154.4" r=".38" fill="#f0f"/>
<circle cx="210.4" cy="154.4" r=".38" fill="none" stroke="#f0f" stroke-width=".17"/>
<circle cx="204.6" cy="154.4" r=".38" fill="#f0f"/>
<circle cx="204.6" cy="154.4" r=".38" fill="none" stroke="#f0f" stroke-width=".17"/>
<text font-size="12.3" x="276.1" y="13.7">04</text>
<text font-size="4.6" x="100.5" y="21.3">Haswell ULT (SIDEBAND)</text>
<text font-size="3.9" x="247.1" y="190.8">Quanta Computer Inc.</text>
<text font-size="3.3" x="247.1" y="195.7">PROJECT :ZQ0</text>
<g font-size="3" fill="#00f">
<text x="3.9" y="134.1">DRAM COMP</text>
<text x="56" y="134.1">XDP PU/PD</text>
<text x="168" y="134.1">DDR3L ODT GENERATION</text>
<text x="3.9" y="165">PU/PD of CPU</text>
<text x="56" y="165">DRAMRST</text>
<text x="67.6" y="184.3">CPU</text>
<text x="144.8" y="184.3">DRAM</text>
</g>
<text font-size="2.9" x="239.1" y="201.3">Haswell 1/5 (PEG/DMI/FDI)</text>
<text font-size="2.5" fill="#f00" x="127.5" y="81.2">DSW</text>
<g font-size="2.1" fill="#00f">
<text x="21.3" y="23.2">H_PECI (50ohm)</text>
<text x="21.3" y="25.4">Route on microstrip only</text>
<text x="21.3" y="27.6">Spacing &gt;18 mils</text>
<text x="21.3" y="29.8">Trace Length: 0.4~6.125 iches</text>
<text x="21.3" y="34.8">H_PWRGOOD (50ohm)</text>
<text x="21.3" y="37">Trace Length: 1~11.25 inches</text>
<text x="21.3" y="42.5">CPU_PLTRST# (50ohm)</text>
<text x="21.3" y="44.7">Trace Length: 10~17 inches</text>
<text x="227.8" y="52.2">TCK,TMS</text>
<text x="227.8" y="54.4">Trace Length &lt; 9000mils</text>
<text x="58" y="71.5">SM_RCOMP[0:2]</text>
<text x="224" y="71.5">BPM#[0:7]</text>
<text x="58" y="73.7">Trace length &lt; 500 mils</text>
<text x="58" y="75.9">Trace width = 12~15 mils</text>
<text x="224" y="73.7">Trace Length</text>
<text x="224" y="75.9">Length match &lt; 300 mils</text>
<text x="239.1" y="73.7">1~6 inches</text>
<text x="58" y="78.1">Trace spacing = 20 mils</text>
</g>
<g font-size="1.7" fill="#000080">
<text x="112" y="38.3">U25B</text>
<text x="78.2" y="47">TP25</text>
<text x="78.2" y="45">TP79</text>
<text x="63.8" y="55.7">R525</text>
<text x="75.4" y="55.7">56_4</text>
<text x="201.6" y="77.9">TP81</text>
<text x="201.6" y="75.9">TP23</text>
<text x="201.6" y="72.1">TP82</text>
<text x="201.6" y="74">TP80</text>
<text x="201.6" y="81.7">TP24</text>
<text x="201.6" y="79.8">TP124</text>
<text x="15.5" y="138.7">R157</text>
<text x="25.1" y="138.7">200/F_4</text>
<text x="112" y="140.6">R141</text>
<text x="125.5" y="140.6">51_4</text>
<text x="229.8" y="138.7">U13</text>
<text x="15.5" y="144.5">R155</text>
<text x="25.1" y="144.5">120/F_4</text>
<text x="112" y="146.4">R62</text>
<text x="112" y="148.3">R555</text>
<text x="125.5" y="146.4">51_4</text>
<text x="125.5" y="148.3">*51_4</text>
<text x="193.7" y="148.3">R306</text>
<text x="203.3" y="148.3">R695</text>
<text x="213.7" y="148">C333</text>
<text x="254.9" y="148.3">R316</text>
<text x="262.6" y="148.3">*short_4</text>
<text x="15.5" y="150.3">R148</text>
<text x="25.1" y="150.3">100/F_4</text>
<text x="191.2" y="150.3">220K/F_4</text>
<text x="200.8" y="150.3">*220K/F_4</text>
<text x="210.6" y="150.3">0.1u/10V_4</text>
<text x="229.8" y="159.9">74AUP1G07GW</text>
<text x="218.2" y="171.5">Q35</text>
<text x="218.2" y="173.4">2N7002K</text>
<text x="227.8" y="173.4">R322</text>
<text x="227.8" y="169.6">R321</text>
<text x="239.4" y="173.4">66.5/F_4</text>
<text x="239.4" y="169.6">66.5/F_4</text>
<text x="23.2" y="175.3">R522</text>
<text x="32.9" y="175.3">*62_4</text>
<text x="92.7" y="177.3">R182</text>
<text x="92.7" y="179.2">470_4</text>
<text x="227.8" y="177.3">R323</text>
<text x="239.4" y="177.3">66.5/F_4</text>
<text x="23.2" y="183.1">R524</text>
<text x="32.9" y="183.1">62_4</text>
<text x="227.8" y="181.1">R325</text>
<text x="239.4" y="181.1">66.5/F_4</text>
<text x="106.2" y="186.9">R227</text>
<text x="114" y="186.9">*short_4</text>
<text x="23.2" y="192.7">R51</text>
<text x="32.9" y="192.7">10K_4</text>
<text x="125.5" y="194.6">*0.1u/10V_4</text>
<text x="126.7" y="192.4">C271</text>
</g>
<g font-size="1.7" fill="#f00">
<text x="89.2" y="47.9">H_PECI</text>
<text x="89.2" y="46">CATERR#</text>
<text x="89.2" y="44">PROC_DETECT</text>
<text x="183.8" y="47.9">XDP_PRDY#</text>
<text x="183.8" y="53.7">XDP_TMS_CPU</text>
<text x="183.8" y="51.8">XDP_TCK0</text>
<text x="183.8" y="49.8">XDP_PREQ#</text>
<text x="48.7" y="55.6">H_PROCHOT#</text>
<text x="89.2" y="55.6">H_PROCHOT#_R</text>
<text x="183.8" y="55.6">XDP_TRST#</text>
<text x="183.8" y="57.5">XDP_TDI_CPU</text>
<text x="183.8" y="59.5">XDP_TDO_CPU</text>
<text x="89.2" y="63.3">H_PWRGOOD_R</text>
<text x="183.8" y="67.2">XDP_BPM#0</text>
<text x="183.8" y="69.1">XDP_BPM#1</text>
<text x="183.8" y="71.1">XDP_BPM#2</text>
<text x="89.2" y="74.9">SM_RCOMP_0</text>
<text x="89.2" y="76.8">SM_RCOMP_1</text>
<text x="183.8" y="73">XDP_BPM#3</text>
<text x="183.8" y="74.9">XDP_BPM#4</text>
<text x="183.8" y="76.8">XDP_BPM#5</text>
<text x="89.2" y="78.8">SM_RCOMP_2</text>
<text x="89.2" y="82.6">DDR_PG_CTRL</text>
<text x="89.4" y="80.7">CPU_DRAMRST# AV15</text>
<text x="183.8" y="78.8">XDP_BPM#6</text>
<text x="183.8" y="80.7">XDP_BPM#7</text>
<text x="35.2" y="138.6">SM_RCOMP_0</text>
<text x="96.9" y="140.5">XDP_TDO_CPU</text>
<text x="35.2" y="144.4">SM_RCOMP_1</text>
<text x="96.9" y="148.3">XDP_TRST#</text>
<text x="96.9" y="146.3">XDP_TCK0</text>
<text x="274.6" y="148.3">DDR_PG_CTRL</text>
<text x="35.2" y="150.2">SM_RCOMP_2</text>
<text x="4.3" y="175.3">H_PROCHOT#</text>
<text x="68" y="186.9">CPU_DRAMRST#</text>
<text x="4.3" y="192.7">H_PWRGOOD_R</text>
</g>
<g font-size="1.7">
<text x="105.5" y="47.8">N62</text>
<text x="105.5" y="44">D61</text>
<text x="105.7" y="45.9">K61</text>
<text x="179" y="47.8">J62</text>
<text x="29" y="48.7">[30]</text>
<text x="36" y="48.7">H_PECI</text>
<text x="179" y="53.6">E61</text>
<text x="179" y="51.7">E60</text>
<text x="179" y="49.8">K62</text>
<text x="204.7" y="48.7">XDP_PRDY#</text>
<text x="205.1" y="52.8">XDP_TCK0</text>
<text x="205.1" y="50.8">XDP_PREQ#</text>
<text x="217.8" y="52.8">[8,13]</text>
<text x="219.2" y="48.7">[13]</text>
<text x="219.4" y="50.8">[13]</text>
<text x="18.6" y="56.4">[30,31,35]</text>
<text x="30.6" y="56.4">H_PROCHOT#</text>
<text x="105.7" y="55.6">K63</text>
<text x="179" y="59.4">F62</text>
<text x="179" y="57.5">F63</text>
<text x="179" y="55.6">E59</text>
<text x="205.3" y="54.9">XDP_TMS_CPU</text>
<text x="205.3" y="56.9">XDP_TRST#</text>
<text x="205.3" y="58.8">XDP_TDI_CPU</text>
<text x="218.9" y="56.9">[8,13]</text>
<text x="221.3" y="58.8">[13]</text>
<text x="221.9" y="54.9">[13]</text>
<text x="105.5" y="63.3">C61</text>
<text x="205.3" y="60.7">XDP_TDO_CPU</text>
<text x="222" y="60.7">[13]</text>
<text x="179" y="69.1">H60</text>
<text x="179" y="71">H61</text>
<text x="179" y="67.1">J60</text>
<text x="205.1" y="68.2">XDP_BPM#0</text>
<text x="205.1" y="70.1">XDP_BPM#1</text>
<text x="218.9" y="68.2">[13]</text>
<text x="218.9" y="70.1">[13]</text>
<text x="104.4" y="74.9">AU60</text>
<text x="104.5" y="76.8">AV60</text>
<text x="179" y="74.9">K59</text>
<text x="179" y="76.8">H63</text>
<text x="179" y="72.9">H62</text>
<text x="104.4" y="78.7">AU61</text>
<text x="104.5" y="82.6">AV61</text>
<text x="179" y="78.7">K60</text>
<text x="179" y="80.7">J61</text>
<text x="154.5" y="88.5">2 OF 19</text>
<text x="125.7" y="136.4">+1.05V_VCCST</text>
<text x="216.1" y="134.5">+1.35V_SUS</text>
<text x="198.9" y="138.7">+5V_S5</text>
<text x="200.4" y="143.4" transform="rotate(-90 200.4 143.4)">1</text>
<text x="208.5" y="138.7">+3V_SUS</text>
<text x="210.1" y="143.4" transform="rotate(-90 210.1 143.4)">1</text>
<text x="227.5" y="142.5">5</text>
<text x="244.6" y="142.5">1</text>
<text x="221.6" y="145.4" transform="rotate(-90 221.6 145.4)">1</text>
<text x="244.6" y="148.3">2</text>
<text x="166.3" y="154.9">[34]</text>
<text x="173.2" y="154.9">DDR_VTTT_PG_CTRL</text>
<text x="200.4" y="152.9" transform="rotate(-90 200.4 152.9)">2</text>
<text x="210.1" y="152.9" transform="rotate(-90 210.1 152.9)">2</text>
<text x="221.6" y="151" transform="rotate(-90 221.6 151)">2</text>
<text x="227.5" y="154">4</text>
<text x="244.6" y="154">3</text>
<text x="206.4" y="159.5">+1.35V_SUS</text>
<text x="212" y="164.7" transform="rotate(-90 212 164.7)">3</text>
<text x="36.9" y="171.1">+VCCIO_OUT</text>
<text x="84.8" y="169.2">+1.35V_SUS</text>
<text x="206.2" y="171.4">2</text>
<text x="260.6" y="170.3">M_A_ODT0_DIMM</text>
<text x="279.2" y="170.3">[14]</text>
<text x="36.9" y="178.8">+1.05V_VCCST</text>
<text x="90.4" y="174.3" transform="rotate(-90 90.4 174.3)">1</text>
<text x="212" y="180" transform="rotate(-90 212 180)">1</text>
<text x="260.6" y="178.1">M_B_ODT0_DIMM</text>
<text x="260.6" y="174.2">M_A_ODT1_DIMM</text>
<text x="279.2" y="178.1">[15]</text>
<text x="279.2" y="174.2">[14]</text>
<text x="90.4" y="183.8" transform="rotate(-90 90.4 183.8)">2</text>
<text x="260.6" y="181.9">M_B_ODT1_DIMM</text>
<text x="279.2" y="181.9">[15]</text>
<text x="123.2" y="189.8" transform="rotate(-90 123.2 189.8)">1</text>
<text x="137.1" y="187.7">DDR3_DRAMRST#</text>
<text x="156.6" y="187.7">[14,15]</text>
<text x="123.2" y="195.4" transform="rotate(-90 123.2 195.4)">2</text>
<text x="222" y="198.5">Size</text>
<text x="229.8" y="198.5">Document Number</text>
<text x="285.7" y="198.5">Rev</text>
<text x="287.7" y="200.4">3A</text>
<text x="222" y="204.3">Date:</text>
<text x="229.4" y="204.3">Tuesday, April 08, 2014</text>
<text x="260.6" y="204.3">Sheet</text>
<text x="270.3" y="204.3">4</text>
<text x="276.1" y="204.3">of</text>
<text x="283.8" y="204.3">46</text>
</g>
<g font-size="1.7" fill="#004080">
<text x="111.1" y="47.2">CATERR</text>
<text x="111.1" y="45.2">PROC_DETECT</text>
<text x="111.1" y="49.1">PECI</text>
<text x="167.2" y="53">PROC_TCK</text>
<text x="171.8" y="51">PREQ</text>
<text x="171.9" y="49.1">PRDY</text>
<text x="111.1" y="56.8">PROCHOT</text>
<text x="166.1" y="56.8">PROC_TRST</text>
<text x="167" y="54.9">PROC_TMS</text>
<text x="167.9" y="58.7">PROC_TDI</text>
<text x="111.1" y="64.5">PROCPWRGD</text>
<text x="167" y="60.7">PROC_TDO</text>
<text x="171.1" y="70.3">BPM#1</text>
<text x="171.1" y="68.4">BPM#0</text>
<text x="111.1" y="76.1">SM_RCOMP0</text>
<text x="171.1" y="76.1">BPM#4</text>
<text x="171.1" y="74.2">BPM#3</text>
<text x="171.1" y="72.3">BPM#2</text>
<text x="111.1" y="83.8">SM_PG_CNTL1</text>
<text x="111.1" y="81.9">SM_DRAMRST</text>
<text x="111.1" y="80">SM_RCOMP2</text>
<text x="111.1" y="78">SM_RCOMP1</text>
<text x="171.1" y="78">BPM#5</text>
<text x="171.1" y="80">BPM#6</text>
<text x="171.1" y="81.9">BPM#7</text>
<text x="230.8" y="143.7">VCC</text>
<text x="239.8" y="143.7">NC</text>
<text x="241.2" y="149.5">A</text>
<text x="230.8" y="155.2">Y</text>
<text x="238.4" y="155.2">GND</text>
</g>
<g font-size="1.4">
<text x="30.9" y="1.4">5</text>
<text x="88.9" y="1.4">4</text>
<text x="146.8" y="1.4">3</text>
<text x="204.7" y="1.4">2</text>
<text x="262.6" y="1.4">1</text>
<text x=".5" y="28.5">D</text>
<text x="292.1" y="28.5">D</text>
<text x=".5" y="79.2">C</text>
<text x="292.1" y="79.2">C</text>
<text x=".5" y="129.8">B</text>
<text x="292.1" y="129.8">B</text>
<text x=".5" y="180.5">A</text>
<text x="292.1" y="180.5">A</text>
<text x="30.9" y="206.1">5</text>
<text x="88.9" y="206.1">4</text>
<text x="146.8" y="206.1">3</text>
<text x="204.7" y="206.1">2</text>
<text x="262.6" y="206.1">1</text>
</g>
<g font-size="1.4" fill="#00f">
<text x="135.2" y="37.5">HSW_ULT_DDR3L</text>
<text x="131.3" y="46">MISC</text>
<text x="128.4" y="57.6">THERMAL</text>
<text x="154.5" y="55.3">JTAG</text>
<text x="131.3" y="65.3">PWR</text>
<text x="129.4" y="76.5">DDR3L</text>
</g>
</svg>
